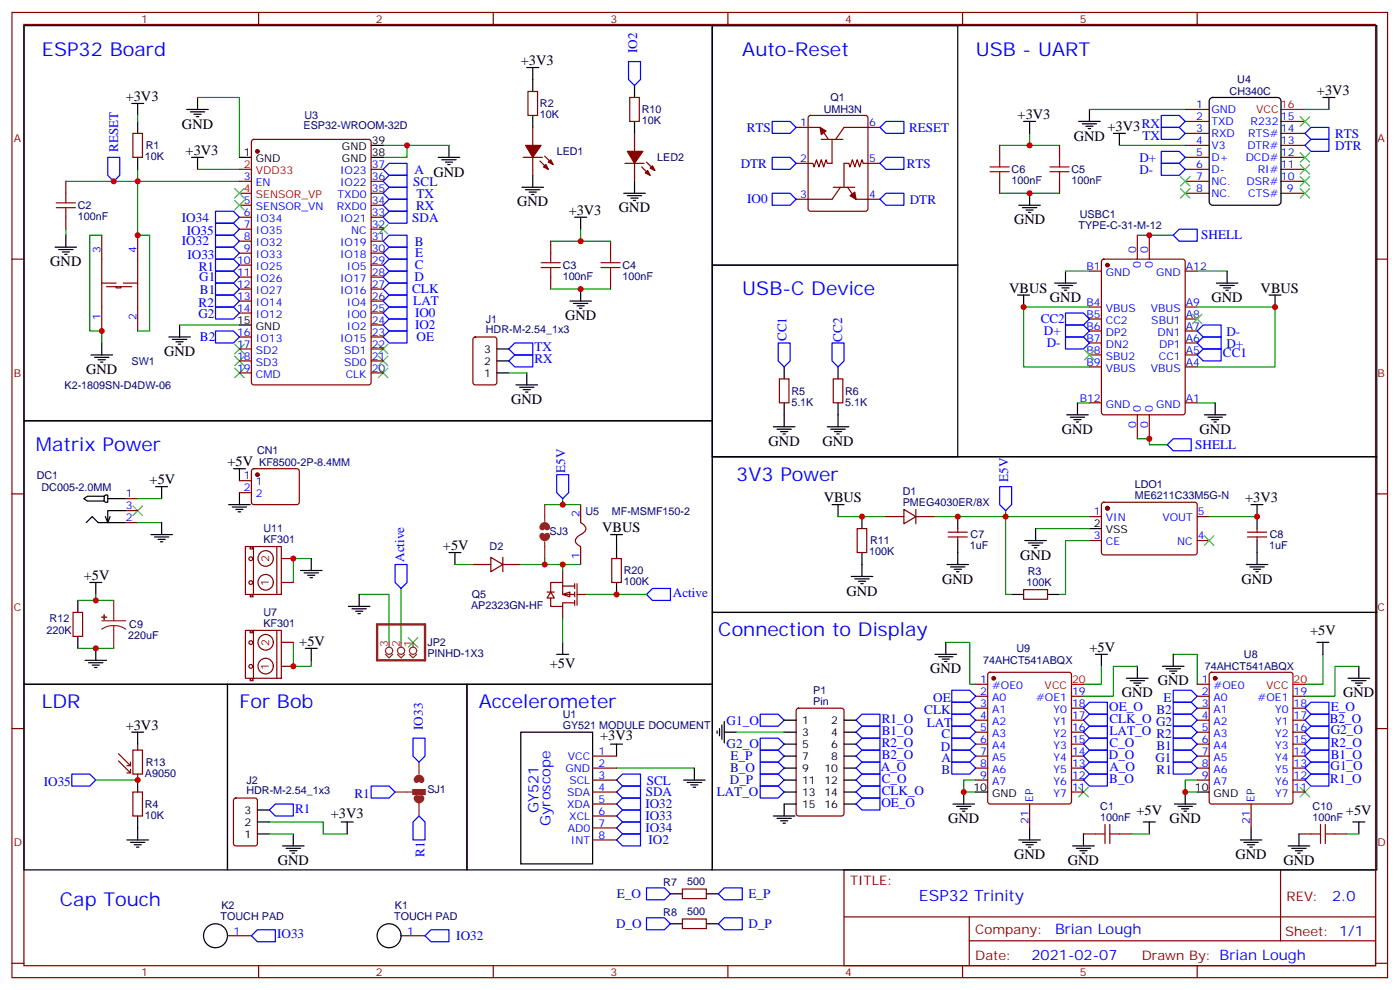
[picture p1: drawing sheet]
<svg xmlns="http://www.w3.org/2000/svg" width="413mm" height="292mm" viewBox="0 0 413 292" stroke-linecap="round" stroke-linejoin="round" font-family="sans-serif">
<g fill="none" stroke="#870000" stroke-width=".35">
<path d="M3.5 3.7h405.4v284.3h-405.4zM7.1 7.2h398.2v277.3h-398.2zM76.2 3.7v3.5M145.3 3.7v3.5M214.5 3.7v3.5M283.6 3.7v3.5M352.8 3.7v3.5M39.2 39.3h2.8v7.1h-2.8zM155.6 27h2.8v7h-2.8zM185.6 28.7h2.8v7.1h-2.8zM234.6 37.5h7.1l2.4 3.6M238.4 34.2l.4-.2h16.3l.6 .4 .1 27.1-.5 .7h-16.5l-.6-.4-.1-27.1z"/>
<path d="M259.3 37.5h-10.6l-2.5 3.6M349.2 35.8h7.1M349.2 39.3h7.1M349.2 32.2h7.1M377.5 35.8h7M377.5 39.3h7M19.4 53.4v3.5M70.6 53.4h3.5M74.3 41.3l.5-.2h33.9l.6 .4 .1 71.2-.5 .6-34.1 .1-.7-.5v-71.1zM109.4 49.9h3.5M109.4 53.4h3.5M109.4 56.9h3.5"/>
<path d="M242 41.1h6.4M245.2 41.1v7h-1.4l-.4-1-.7 2.1-.7-2.1-.7 2.1-.7-2.1-.7 2.1-.4-1.1h-4.9M245.5 55.2h6.4M247.6 55.2l-2.4 3.5h-10.6M249.8 55.2l2.4 3.5h7.1M259.3 48.1h-4.9l-.4-1-.7 2.1-.7-2.1-.7 2.1-.7-2.1-.7 2.1-.4-1.1h-1.4v7.1M294.6 42.8v3.6M294.6 53.4v3.5M312.2 42.8v3.6M312.2 53.4v3.5M349.2 42.8h7.1M349.2 46.4h7.1"/>
<path d="M349.2 49.9h7.1M349.2 53.4h7.1M349.2 56.9h7.1M377.5 42.8h7M377.5 46.4h7M377.5 49.9h7M377.5 53.4h7M377.5 56.9h7M3.5 76.3h3.6M19.4 64v3.5M30 69.3v28.2M40.6 69.3v28.2"/>
<path d="M70.6 60.5h3.5M70.6 64h3.5M70.6 67.5h3.5M70.6 71h3.5M70.6 74.6h3.5M70.6 78.1h3.5M109.4 60.5h3.5M109.4 64h3.5M109.4 67.5h3.5M109.4 71h3.5M109.4 74.6h3.5M109.4 78.1h3.5"/>
<path d="M162.3 71v3.6M179.9 71v3.6M321 79.9h3.6M324.8 76.5l.5-.2h23.2l.7 .5v44.7l-.4 .6-23.5 .1-.7-.5v-44.7zM335.1 69.3v7M338.7 69.3v7M349.2 79.9h3.6M405.3 76.3h3.6M30 83.4h4.2M31.4 84.5h7.4M34.2 84.5v.3h1.4v-.3M36.3 83.4h4.3"/>
<path d="M70.6 81.6h3.5M70.6 85.2h3.5M70.6 88.7h3.5M70.6 92.2h3.5M70.6 99.3h3.5M109.4 81.6h3.5M109.4 85.2h3.5M109.4 88.7h3.5M109.4 92.2h3.5M109.4 95.7h3.5M109.4 99.3h3.5M162.3 81.6v3.6"/>
<path d="M179.9 81.6v3.6M321 90.5h3.6M321 94h3.6M321 97.5h3.6M349.2 90.5h3.6M349.2 94h3.6M349.2 97.5h3.6M70.6 102.8h3.5M70.6 106.3h3.5M70.6 109.9h3.5M109.4 102.8h3.5M109.4 106.3h3.5"/>
<path d="M109.4 109.9h3.5M229.7 111.6h2.8v7.1h-2.8zM245.5 111.6h2.9v7.1h-2.9zM321 101h3.6M321 104.6h3.6M321 108.1h3.6M321 118.7h3.6M349.2 101h3.6M349.2 104.6h3.6M349.2 108.1h3.6M349.2 118.7h3.6M74.3 138.3l.5-.2h12.7l.5 .2 .2 .5-.1 9.4-.6 .5-13-.1-.4-.6v-9.2z"/>
<path d="M335.1 122.2v7.1M338.7 122.2v7.1M3.5 145.5h3.6M37 154h3.6M37 150.4h3.6M37 146.9h3.6M70.6 141.6h3.5M70.6 145.1h3.5M252.6 155.7h2.8v7.1h-2.8zM261.1 152.2h5.2M266.3 150.1l3.6 2.1-3.6 2.1zM269.9 152.2h5.3"/>
<path d="M269.9 150.1v4.2M279.4 158.2h5.6M279.4 156.8h5.6M282.2 155.7v1.1M282.2 158.2v1M321 152.2h3.6M321 159.2h3.6M324.8 148.2l.5-.2h27l.5 .7-.1 14.3-.6 .5-27.1-.1-.4-.6v-14.1zM352.8 152.2h3.5M352.8 159.2h3.5M367.6 158.2h5.6M367.6 156.8h5.6"/>
<path d="M370.4 155.7v1.1M370.4 158.2v1M405.3 145.5h3.6M72.3 161h10.6v14.1h-10.6zM73.7 161.2h.8v.5h-.8zM73.7 175.3h.9v.5h-.9zM74.7 161v14.1M81.6 161v14.1M301.6 173.7h7.1v2.8h-7.1zM21.5 180.4h2.8v7.1h-2.8zM72.3 185.7h10.6v14.1h-10.6zM73.7 185.9h.8v.5h-.8z"/>
<path d="M73.7 200h.9v.5h-.9zM74.7 185.7v14.1M81.6 185.7v14.1M3.5 214.6h3.6M234.8 208.8l.5-.2h12.7l.7 .5v30.6l-.5 .6-12.9 .1-.6-.5-.1-30.6zM405.3 214.6h3.6M39.2 233.3h2.8v7.1h-2.8zM248.7 256.3h156.6v28.2h-156.6zM377.3 256.3v20.9M67 275.7h7.1M118.2 275.7h7M248.7 270.1h156.5"/>
<path d="M285.6 277.2h119.6M285.6 270.1v14.1M3.5 283.8h3.6M76.2 284.5v3.5M145.3 284.5v3.5M214.5 284.5v3.5M283.6 284.5v3.5M352.8 284.5v3.5M405.3 283.8h3.6"/>
<circle cx="73.9" cy="171.6" r=".56"/>
<circle cx="73.9" cy="164.6" r=".56"/>
<circle cx="78.3" cy="164.5" r="2.28"/>
<circle cx="78.3" cy="171.5" r="2.28"/>
<circle cx="73.9" cy="196.3" r=".56"/>
<circle cx="73.9" cy="189.3" r=".56"/>
<circle cx="78.3" cy="189.2" r="2.28"/>
<circle cx="78.3" cy="196.2" r="2.28"/>
</g>
<g fill="none" stroke="#3c3" stroke-width=".35">
<path d="M383.1 34.4l2.8 2.8M385.9 34.4l-2.8 2.8M69.1 55.5l2.9 2.8M69.1 59.1l2.9 2.8M72 55.5l-2.9 2.8M72 59.1l-2.9 2.8M347.8 55.5l2.9 2.8M347.8 52l2.9 2.8M350.7 55.5l-2.9 2.8M350.7 52l-2.9 2.8M383.1 44.9l2.8 2.9M383.1 48.5l2.8 2.8"/>
<path d="M383.1 52l2.8 2.8M383.1 55.5l2.8 2.8M385.9 44.9l-2.8 2.9M385.9 48.5l-2.8 2.8M385.9 52l-2.8 2.8M385.9 55.5l-2.8 2.8M111.5 66.1l2.8 2.8M114.3 66.1l-2.8 2.8M351.4 92.6l2.8 2.8M354.2 92.6l-2.8 2.8M69.1 108.4l2.9 2.9M69.1 104.9l2.9 2.8"/>
<path d="M69.1 101.4l2.9 2.8M72 108.4l-2.9 2.9M72 104.9l-2.9 2.8M72 101.4l-2.9 2.8M111.5 101.4l2.8 2.8M111.5 104.9l2.8 2.8M111.5 108.4l2.8 2.9M114.3 101.4l-2.8 2.8M114.3 104.9l-2.8 2.8M114.3 108.4l-2.8 2.9M319.6 103.2l2.8 2.8M322.4 103.2l-2.8 2.8"/>
<path d="M39.2 149l2.8 2.8M42 149l-2.8 2.8M354.9 157.8l2.8 2.9M357.7 157.8l-2.8 2.9"/>
</g>
<g fill="none" stroke="#00f" stroke-width=".35">
<path d="M185.2 18.1h3.5v5.3l-1.7 1.8-1.8-1.8zM227.5 35.8h5.3l1.8 1.7-1.8 1.8h-5.3zM259.3 37.5l1.8-1.7h5.2v3.5h-5.2zM342.2 37.5h5.3l1.7 1.8-1.7 1.8h-5.3zM342.2 34h5.3l1.7 1.8-1.7 1.7h-5.3zM384.5 39.3l1.8-1.8h5.3v3.6h-5.3zM31.7 46.4h3.6v5.2l-1.8 1.8-1.8-1.8zM112.9 53.4l1.8-1.8h5.2v3.6h-5.2zM112.9 49.9l1.8-1.8h5.2v3.5h-5.2zM112.9 56.9l1.8-1.7h5.2v3.5h-5.2zM227.5 46.4h5.3l1.8 1.7-1.8 1.8h-5.3zM227.5 56.9h5.3l1.8 1.8-1.8 1.8h-5.3z"/>
<path d="M259.3 48.1l1.8-1.7h5.2v3.5h-5.2zM259.3 58.7l1.8-1.8h5.2v3.6h-5.2zM342.2 44.6h5.3l1.7 1.8-1.7 1.7h-5.3zM342.2 48.1h5.3l1.7 1.8-1.7 1.7h-5.3zM384.5 42.8l1.8-1.7h5.3v3.5h-5.3zM63.5 79.9h5.3l1.8 1.7-1.8 1.8h-5.3zM63.5 72.8h5.3l1.8 1.8-1.8 1.7h-5.3zM63.5 62.2h5.3l1.8 1.8-1.8 1.8h-5.3zM63.5 69.3h5.3l1.8 1.7-1.8 1.8h-5.3zM63.5 65.8h5.3l1.8 1.7-1.8 1.8h-5.3zM63.5 76.3h5.3l1.8 1.8-1.8 1.8h-5.3zM112.9 74.6l1.8-1.8h5.2v3.5h-5.2z"/>
<path d="M112.9 71l1.8-1.7h5.2v3.5h-5.2zM112.9 78.1l1.8-1.8h5.2v3.6h-5.2zM112.9 64l1.8-1.8h5.2v3.6h-5.2zM112.9 60.5l1.8-1.8h5.2v3.5h-5.2zM345.7 69.3l1.8-1.8h5.3v3.5h-5.3zM63.5 86.9h5.3l1.8 1.8-1.8 1.8h-5.3zM63.5 97.5h5.3l1.8 1.8-1.8 1.7h-5.3zM63.5 90.5h5.3l1.8 1.7-1.8 1.8h-5.3zM63.5 83.4h5.3l1.8 1.8-1.8 1.7h-5.3zM112.9 99.3l1.8-1.8h5.2v3.5h-5.2zM112.9 95.7l1.8-1.7h5.2v3.5h-5.2zM112.9 85.2l1.8-1.8h5.2v3.5h-5.2z"/>
<path d="M112.9 88.7l1.8-1.8h5.2v3.6h-5.2zM112.9 81.6l1.8-1.7h5.2v3.5h-5.2zM114.7 90.5h5.2v3.5h-5.2l-1.8-1.8zM314 92.2h5.3l1.7 1.8-1.7 1.7h-5.3zM314 95.7h5.3l1.7 1.8-1.7 1.8h-5.3zM314 99.3h5.3l1.7 1.7-1.7 1.8h-5.3zM354.5 95.7h5.3v3.6h-5.3l-1.7-1.8zM229.3 101h3.5v5.3l-1.7 1.8-1.8-1.8zM245.2 101h3.5v5.3l-1.8 1.8-1.7-1.8zM352.8 101l1.7-1.7h5.3v3.5h-5.3zM354.5 102.8h5.3v3.5h-5.3l-1.7-1.7zM345.7 129.3h5.3v3.5h-5.3l-1.7-1.8z"/>
<path d="M294.6 143.4h3.5v5.3l-1.8 1.7-1.7-1.7zM121.7 217.5h3.5v5.2l-1.7 1.8-1.8-1.8zM224 210.4h5.3l1.8 1.8-1.8 1.7h-5.3zM224 217.5h5.3l1.8 1.7-1.8 1.8h-5.3zM252.2 212.2l1.8-1.8h5.3v3.5h-5.3zM252.2 219.2l1.8-1.7h5.3v3.5h-5.3zM254 213.9h5.3v3.6h-5.3l-1.8-1.8zM21.2 228h5.3l1.7 1.8-1.7 1.8h-5.3zM109.4 231.6h5.3l1.7 1.7-1.7 1.8h-5.3zM181.7 236.9l1.7-1.8h5.3v3.5h-5.3zM181.7 229.8l1.7-1.8h5.3v3.6h-5.3zM181.7 233.3l1.7-1.7h5.3v3.5h-5.3z"/>
<path d="M224 221h5.3l1.8 1.7-1.8 1.8h-5.3zM224 224.5h5.3l1.8 1.8-1.8 1.7h-5.3zM224 228h5.3l1.8 1.8-1.8 1.8h-5.3zM224 231.6h5.3l1.8 1.7-1.8 1.8h-5.3zM252.2 222.7l1.8-1.7h5.3v3.5h-5.3zM252.2 226.3l1.8-1.8h5.3v3.5h-5.3zM252.2 229.8l1.8-1.8h5.3v3.6h-5.3zM252.2 233.3l1.8-1.7h5.3v3.5h-5.3zM252.2 236.9l1.8-1.8h5.3v3.5h-5.3zM123.5 240.4l1.7 1.7v5.3h-3.5v-5.3zM181.7 243.9l1.7-1.8h5.3v3.6h-5.3zM181.7 240.4l1.7-1.8h5.3v3.5h-5.3z"/>
<path d="M183.4 245.7h5.3v3.5h-5.3l-1.7-1.8zM74.1 275.7l1.7-1.8h5.3v3.5h-5.3zM125.2 275.7l1.8-1.8h5.3v3.5h-5.3z"/>
</g>
<g fill="none" stroke="#000" stroke-width=".35">
<path d="M7.1 7.5h202.8v116.5h-202.8zM155.2 19.9h3.5M157 19.9v7.1M209.9 7.5h195.8v127h-195.8zM209.9 7.5h72.3v70.6h-72.3zM38.8 30.5h3.5M40.6 30.5v3.5M40.6 35.8v3.5M55 32.2h6.4M56.1 32.9h4.2M57.1 33.7h2.2M57.9 34.4h.7"/>
<path d="M58.2 28.7v3.5M157 34v3.5M187 25.2v3.5M187 35.8v3.5M301.6 35.8h3.6M303.4 35.8v3.5M317.9 35.8h6.3M318.9 36.5h4.2M320 37.2h2.1M320.7 37.9h.7M321 32.2v3.6M328.1 39.3h3.5"/>
<path d="M329.8 39.3v3.5M356.5 29.1l.9-.4h19l.9 .4 .2 .7v29.6l-.5 .9-.6 .2h-19l-.9-.5-.2-.6v-29.6zM389.8 28.7h3.5M391.6 28.7v3.5M40.6 46.4v3.5M56.4 46.4h3.6M58.2 46.4v3.5M70.6 46.4h3.5M109.4 46.4h3.5M109.4 42.8h3.5M129.1 46.4h6.4M130.2 47.1h4.2"/>
<path d="M131.2 47.8h2.1M131.9 48.5h.7M132.3 42.8v3.6M153.8 55.2h6.4M154.9 55.9h4.2M155.9 56.6h2.1M156.6 57.3h.7M157 51.6v3.6M303.4 56.9v3.6M16.2 72.8h6.4M17.3 73.5h4.2M18.3 74.2h2.2"/>
<path d="M19 74.9h.8M19.4 69.3v3.5M169.3 64h3.6M171.1 64v3.5M209.9 78.1h72.3v56.4h-72.3zM300.2 60.5h6.4M301.3 61.2h4.2M302.3 61.9h2.1M303 62.6h.7M314 79.9v3.5M361.6 79.9v3.5M49.7 99.3h6.4"/>
<path d="M50.8 100h4.2M52.9 95.7v3.6M70.6 95.7h3.5M167.9 88.7h6.4M169 89.4h4.2M170 90.1h2.2M170.7 90.8h.7M171.1 85.2v3.5M299.9 86.9h3.5M301.6 86.9v3.6M310.8 83.4h6.3M311.9 84.1h4.2"/>
<path d="M312.9 84.8h2.1M313.6 85.5h.7M358.4 83.4h6.4M359.5 84.1h4.2M360.5 84.8h2.2M361.2 85.5h.7M373.9 86.9h3.6M375.7 86.9v3.6M26.8 104.6h6.4M27.9 105.3h4.2M28.9 106h2.1M29.6 106.7h.7"/>
<path d="M30 101v3.6M51.9 100.7h2.1M52.6 101.4h.7M231.1 108.1v3.5M231.1 118.7v7M246.9 108.1v3.5M246.9 118.7v7M317.5 118.7v3.5M358.1 118.7v3.5M7.1 124h202.8v77.6h-202.8zM68.8 138.1h3.5M70.6 138.1v3.5"/>
<path d="M209.9 134.5h195.8v45.9h-195.8zM227.9 125.7h6.3M229 126.4h4.2M230 127.1h2.1M230.7 127.8h.7M243.8 125.7h6.3M244.8 126.4h4.3M245.9 127.1h2.1M246.6 127.8h.7M314.3 122.2h6.4M315.4 122.9h4.2M316.4 123.6h2.2"/>
<path d="M317.1 124.3h.8M354.9 122.2h6.3M356 122.9h4.2M357 123.6h2.1M357.7 124.3h.7M24.7 146.9l1.1-.7h4.9v1.4h-4.9zM25.4 154l1.8-1.8 1.7 1.8h8.1M30.7 146.2l.3-.4h.7v2.2h-.7l-.3-.4M31.7 146.9h5.3M32.5 152.2l-.8 1.8M37 150.4h-5.3v3.6l-.7-1.8M44.4 157.5h6.4"/>
<path d="M45.5 158.2h4.2M45.9 143.4h3.5M46.6 158.9h2.1M47.3 159.6h.7M47.6 143.4v3.5M47.6 154v3.5M67.4 148.7h6.3M68.4 149.4h4.3M69.5 150.1h2.1M70.2 150.8h.7M70.6 145.1v3.6M245.2 148.7h3.5"/>
<path d="M246.9 148.7v3.5M254 152.2v3.5M282.2 152.2v3.5M282.2 159.2v7.1M302 159.2h6.3M303 159.9h4.3M305.2 155.7v3.5M321 155.7h3.6M368.7 148.7h3.5M370.4 148.7v7M370.4 159.2v7.1M22.9 176.9v3.5"/>
<path d="M26.5 171.6h3.5M28.2 171.6v3.5M88.5 168.1h6.4M89.6 168.8h4.2M90.7 169.5h2.1M91.4 170.2h.7M91.7 164.5v3.6M250.8 169.8h6.4M251.9 170.5h4.2M252.9 171.2h2.2M253.6 171.9h.8M254 162.8v7"/>
<path d="M279 166.3h6.4M280.1 167h4.2M281.2 167.7h2.1M281.9 168.4h.7M298.1 175.1h3.5M304.1 160.7h2.1M304.8 161.4h.7M308.7 175.1h3.5M367.2 166.3h6.4M368.3 167h4.2M369.4 167.7h2.1M370.1 168.4h.7"/>
<path d="M22.9 187.5v3.5M25 194.5h6.4M26.1 195.2h4.2M27.2 195.9h2.1M27.9 196.6h.7M28.2 191v3.5M90 191h3.5M91.7 191v3.5M209.9 180.4h195.8v75.9h-195.8zM7.1 201.6h59.9v54.7h-59.9zM38.8 215.7h3.5M40.6 215.7v3.5"/>
<path d="M67 201.6h70.6v54.7h-70.6zM137.6 201.6h72.3v54.7h-72.3zM179.9 219.2h3.5M181.7 219.2v3.5M211.3 215.3v.7M212 214.6v2.1M212.7 213.6v4.2M213.4 215.7h3.6M213.4 212.5v6.4M231.1 215.7h3.5M231.1 212.2h3.5M231.1 219.2h3.5"/>
<path d="M248.7 215.7h3.5M248.7 212.2h3.5M248.7 219.2h3.5M40.6 229.8v3.5M201.4 229.8h6.4M202.5 230.5h4.2M203.6 231.2h2.1M204.3 231.9h.7M204.6 226.3v3.5M231.1 222.7h3.5M231.1 226.3h3.5M231.1 229.8h3.5"/>
<path d="M231.1 233.3h3.5M234.6 236.9h-3.5v3.5M248.7 222.7h3.5M248.7 226.3h3.5M248.7 229.8h3.5M248.7 233.3h3.5M248.7 236.9h3.5M37.4 247.4h6.3M38.5 248.1h4.2M39.5 248.8h2.1M40.2 249.6h.7M40.6 240.4v7"/>
<path d="M227.9 240.4h6.3M229 241.1h4.2M230 241.8h2.1M230.7 242.5h.7"/>
<circle cx="63.5" cy="275.7" r="3.5"/>
<circle cx="114.7" cy="275.7" r="3.5"/>
</g>
<g fill="#870000" stroke="#870000" stroke-width=".35">
<path d="M250.5 57.6l1.4-1 .3 2.1z"/>
<path d="M241.7 37.5l1.7 1.1-1.4 1.1z"/>
<circle cx="75.8" cy="139.8" r=".53"/>
<circle cx="326.3" cy="149.7" r=".53"/>
<circle cx="75.8" cy="44.6" r=".53"/>
<circle cx="326.3" cy="78.1" r=".53"/>
</g>
<g fill="none" stroke="#008700" stroke-width=".35">
<path d="M40.6 34v1.8M58.2 28.7h12.4v17.7M303.4 39.3v3.5M321 32.2h28.2M384.5 32.2h7.1M19.4 53.4h21.2v15.9h3.5v28.2h-3.5M40.6 49.9v3.5h30M58.2 49.9h12.4M112.9 42.8h7M132.3 42.8h-12.4v3.6h-7M294.6 42.8h17.6M294.6 56.9h17.6"/>
<path d="M329.8 42.8h19.4M19.4 67.5v1.8M30 69.3h-3.5v28.2h3.5v3.5M162.3 71h17.6M171.1 67.5v3.5M314 79.9h7M335.1 69.3h10.6M352.8 79.9h8.8M52.9 95.7h17.7M162.3 85.2h17.6M321 90.5h-19.4v17.6h19.4M352.8 90.5h22.9v17.6h-22.9"/>
<path d="M317.5 118.7h3.5M352.8 118.7h5.3M335.1 129.3h3.6v1.7h5.3M40.6 154h7M246.9 152.2h14.2M275.2 152.2h45.8M296.3 150.4v24.7h1.8M305.2 155.7h15.8M321 159.2h-7v15.9h-1.8M356.3 152.2h14.1M22.9 176.9h10.6M28.2 175.1v1.8"/>
<path d="M91.7 164.5h-5.3v7.1M22.9 191h10.6M86.4 189.2v7.1h5.3v-1.8M28.2 229.8h12.4"/>
</g>
<path d="M82.9 171.6h3.5M82.9 164.5h3.5M82.9 196.3h3.5M82.9 189.2h3.5" fill="none" stroke="#800000" stroke-width=".35"/>
<path d="M377.5 32.2h7M70.6 56.9h3.5M70.6 49.9h3.5" fill="none" stroke="#f00" stroke-width=".35"/>
<g fill="none" stroke="#a10000" stroke-width=".35">
<path d="M16.6 59.8h5.6M19.4 56.9v2.9M291.7 50.6h5.7M291.7 49.2h5.7M294.6 46.4v2.8M294.6 50.6v2.8M309.4 50.6h5.6M309.4 49.2h5.6M312.2 46.4v2.8M312.2 50.6v2.8M16.6 61.2h5.6M19.4 61.2v2.8"/>
<path d="M159.5 78.8h5.6M159.5 77.4h5.6M162.3 74.6v2.8M162.3 78.8v2.8M177.1 78.8h5.6M177.1 77.4h5.6M179.9 74.6v2.8M179.9 78.8v2.8"/>
</g>
<path d="M33.5 176.9v6M30 182.9h7M33.5 184.3l1.9 .2 1.6 .8M33.5 184.3l-1.8 .2-1.7 .8M33.5 184.3v6.7M116.4 233.3h5.3M121.7 232.6h3.5v1.4h-3.5zM123.5 224.5v3.5M123.5 233.3v7.1" fill="none" stroke="#8c2424" stroke-width=".35"/>
<g fill="#8c2424" stroke="#8c2424" stroke-width=".35">
<path d="M30 181.8l1.4 .1z"/>
<path d="M30.7 181.1v1.4z"/>
<path d="M121.7 232.6h3.5v1.4h-3.5z"/>
</g>
<path d="M122.8 235.1a.71 .71 0 0 0 .7 .7 .71 .71 0 0 0 .7-.7M122.8 229.8a.71 .71 0 0 1 .7-.7 .71 .71 0 0 1 .7 .7" fill="none" stroke="#8c2424" stroke-width="1.8"/>
<path d="M40.6 219.2v1.8M34.9 224.2l3.6 3.5M34.9 222l3.6 3.6M37.4 227.7h1.1M37.4 225.6h1.1M38.5 224.5v1.1M38.5 226.6v1.1M39.2 221h2.8v7h-2.8zM40.6 228v1.8" fill="none" stroke="#850000" stroke-width=".35"/>
<path d="M165.8 175.1l2.1-.7v1.4z" fill="#fff" stroke="#870000" stroke-width=".35"/>
<g fill="none" stroke="#870000" stroke-width=".35">
<path d="M157 37.5v5.3M187 39.3v5.3M154.2 46.4h5.6M157 46.4v5.2M159.1 47.4l2.5 2.5M160.5 46l2.5 2.5M184.1 48.1h5.7M187 48.1v5.3M189.1 49.2l2.5 2.4M190.5 47.8l2.5 2.4M139.6 99.5l.5-.2h5.6l.6 .4 .1 13-.5 .6-5.8 .1-.7-.5-.1-12.9zM171.1 148.7v5.3l.4 .2a1.56 1.56 0 0 1 .5 2.7l-1.3 .8a1.56 1.56 0 0 0-.5 2.7l.9 .6v5.3"/>
<path d="M139.3 166.3h5.3M144.6 164.2l3.6 2.1-3.6 2.1zM148.2 166.3h5.3M148.2 164.2v4.2M161.2 174.4h2.1M162.3 174.4l1 1.8h-2.1zM162.3 176.2v2.4h3.5v-1h3.5M165.8 171.6h-3.5v2.8M165.8 171.6v3.5h3.5M165.8 172.6h3.5M165.8 168.1v3.5M165.8 178.6v3.6"/>
<path d="M169.3 171.9v1.5M169.3 174.4v1.4M169.3 176.9v1.4M170 171.9v6.4M170 175.1h2.9M180.3 164.5h2.8v7.1h-2.8zM291.3 198.3l.4-.3h23.3l.7 .5v37.6l-.4 .7-23.6 .1-.6-.5-.1-37.6zM356.5 198.3l.5-.3h23.3l.6 .5 .1 37.6-.5 .7-23.5 .1-.6-.5-.1-37.6zM287.5 201.6h3.5M287.5 205.1h3.5M287.5 208.6h3.5M287.5 212.2h3.5"/>
<path d="M287.5 215.7h3.5M287.5 219.2h3.5M315.7 205.1h3.6M315.7 208.6h3.6M315.7 212.2h3.6M315.7 215.7h3.6M315.7 219.2h3.6M352.8 201.6h3.5M352.8 205.1h3.5M352.8 208.6h3.5M352.8 212.2h3.5M352.8 215.7h3.5"/>
<path d="M352.8 219.2h3.5M381 205.1h3.5M381 208.6h3.5M381 212.2h3.5M381 215.7h3.5M381 219.2h3.5M69 235.3l.5-.2h5.6l.7 .4v13l-.4 .6-5.9 .1-.7-.5v-12.9zM174.6 222.7h7.1M174.6 226.3h7.1M174.6 229.8h7.1M174.6 233.3h7.1M174.6 236.9h7.1"/>
<path d="M287.5 222.7h3.5M287.5 226.3h3.5M287.5 229.8h3.5M303.4 236.9v7M315.7 222.7h3.6M315.7 226.3h3.6M315.7 229.8h3.6M315.7 233.3h3.6M352.8 222.7h3.5M352.8 226.3h3.5M352.8 229.8h3.5M368.7 236.9v7"/>
<path d="M381 222.7h3.5M381 226.3h3.5M381 229.8h3.5M381 233.3h3.5M174.6 247.4h7.1M174.6 243.9h7.1M174.6 240.4h7.1M319.3 245.7h3.5M329.8 245.7h3.6M382.8 245.7h3.5M393.3 245.7h3.6M201.1 261.9h7v2.8h-7z"/>
<path d="M201.1 270.7h7v2.8h-7z"/>
</g>
<g fill="none" stroke="#00f" stroke-width=".35">
<path d="M149.9 102.8l1.8-1.8h5.3v3.6h-5.3zM149.9 106.3l1.8-1.7h5.3v3.5h-5.3zM164 139.8h3.6v5.3l-1.8 1.8-1.8-1.8zM116.4 166.3h3.5v5.3l-1.7 1.8-1.8-1.8zM190.5 175.1l1.8-1.7h5.3v3.5h-5.3zM280.5 217.5h5.3l1.7 1.7-1.7 1.8h-5.3zM280.5 213.9h5.3l1.7 1.8-1.7 1.8h-5.3zM280.5 210.4h5.3l1.7 1.8-1.7 1.7h-5.3zM280.5 206.9h5.3l1.7 1.7-1.7 1.8h-5.3zM280.5 203.3h5.3l1.7 1.8-1.7 1.8h-5.3zM319.3 219.2l1.7-1.7h5.3v3.5h-5.3zM319.3 215.7l1.7-1.8h5.3v3.6h-5.3z"/>
<path d="M319.3 212.2l1.7-1.8h5.3v3.5h-5.3zM319.3 208.6l1.7-1.7h5.3v3.5h-5.3zM345.7 203.3h5.3l1.8 1.8-1.8 1.8h-5.3zM345.7 217.5h5.3l1.8 1.7-1.8 1.8h-5.3zM345.7 213.9h5.3l1.8 1.8-1.8 1.8h-5.3zM345.7 210.4h5.3l1.8 1.8-1.8 1.7h-5.3zM345.7 206.9h5.3l1.8 1.7-1.8 1.8h-5.3zM384.5 208.6l1.8-1.7h5.3v3.5h-5.3zM384.5 219.2l1.8-1.7h5.3v3.5h-5.3zM384.5 215.7l1.8-1.8h5.3v3.6h-5.3zM384.5 212.2l1.8-1.8h5.3v3.5h-5.3zM79.4 238.6l1.7-1.7h5.3v3.5h-5.3z"/>
<path d="M280.5 224.5h5.3l1.7 1.8-1.7 1.7h-5.3zM280.5 221h5.3l1.7 1.7-1.7 1.8h-5.3zM319.3 229.8l1.7-1.8h5.3v3.6h-5.3zM319.3 226.3l1.7-1.8h5.3v3.5h-5.3zM319.3 222.7l1.7-1.7h5.3v3.5h-5.3zM345.7 224.5h5.3l1.8 1.8-1.8 1.7h-5.3zM345.7 221h5.3l1.8 1.7-1.8 1.8h-5.3zM384.5 222.7l1.8-1.7h5.3v3.5h-5.3zM384.5 229.8l1.8-1.8h5.3v3.6h-5.3zM384.5 226.3l1.8-1.8h5.3v3.5h-5.3zM190.5 261.5h5.3l1.8 1.8-1.8 1.8h-5.3zM190.5 270.4h5.3l1.8 1.7-1.8 1.8h-5.3z"/>
<path d="M211.7 272.1l1.7-1.7h5.3v3.5h-5.3zM213.4 261.5h5.3v3.6h-5.3l-1.7-1.8z"/>
</g>
<g fill="none" stroke="#000" stroke-width=".35">
<path d="M183.8 56.9h6.3M184.9 57.6h4.2M185.9 58.3h2.1M186.6 59.1h.7M187 53.4v3.5M146.4 102.8h3.5M146.4 109.9h3.5M146.4 106.3h3.5M152 113.4h6.4M153.1 114.1h4.2M154.2 114.8h2.1M154.9 115.5h.7"/>
<path d="M155.2 109.9v3.5M179.9 157.5h3.5M181.7 157.5v7M102.7 178.6h6.3M103.7 179.4h4.2M105.8 175.1v3.5M132.3 162.8h3.5M134.1 162.8v3.5M181.7 171.6v3.5M104.8 180.1h2.1M105.5 180.8h.7M164 192.8h3.6"/>
<path d="M165.8 189.2v3.6M275.5 192.8h6.4M276.6 193.5h4.2M277.6 194.2h2.2M278.3 194.9h.7M278.7 189.2v3.6M322.8 192.8h3.5M324.6 192.8v3.5M332 199.8h6.3M335.1 196.3v3.5M342.5 196.3h6.4M343.6 197h4.2"/>
<path d="M344.7 197.7h2.1M345.4 198.4h.7M345.7 192.8v3.5M388.1 189.2h3.5M389.8 189.2v3.6M397.2 199.8h6.4M400.4 196.3v3.5M153.5 215.7h21.1v38.8h-21.1zM333 200.5h4.3M334.1 201.2h2.1M334.8 201.9h.7M398.3 200.5h4.2"/>
<path d="M399.3 201.2h2.2M400 201.9h.8M75.8 238.6h3.6M280.8 236.9h6.4M281.9 237.6h4.2M282.9 238.3h2.1M283.6 239h.7M284 233.3v3.6M287.5 233.3h3.5M346.1 236.9h6.3M347.1 237.6h4.3M348.2 238.3h2.1"/>
<path d="M348.9 239h.7M349.2 233.3v3.6M352.8 233.3h3.5M75.8 245.7h3.6M75.8 242.1h3.6M83.3 249.2h6.3M84.3 249.9h4.2M85.4 250.6h2.1M86.1 251.3h.7M86.4 245.7v3.5M100.5 242.1h3.6M102.3 242.1v3.6"/>
<path d="M300.2 247.4h6.4M301.3 248.1h4.2M302.3 248.8h2.1M303 249.6h.7M303.4 243.9v3.5M316.1 249.2h6.3M317.1 249.9h4.3M318.2 250.6h2.1M318.9 251.3h.7M319.3 245.7v3.5M336.9 242.1h3.5M338.7 242.1v3.6"/>
<path d="M365.5 247.4h6.3M366.5 248.1h4.3M367.6 248.8h2.1M368.3 249.6h.7M368.7 243.9v3.5M379.6 249.2h6.3M380.6 249.9h4.3M381.7 250.6h2.1M382.4 251.3h.7M382.8 245.7v3.5M398.6 242.1h3.6M400.4 242.1v3.6"/>
<path d="M197.6 263.3h3.5M197.6 272.1h3.5M208.1 263.3h3.6M208.1 272.1h3.6"/>
</g>
<g fill="none" stroke="#008700" stroke-width=".35">
<path d="M149.9 109.9h5.3M40.6 146.9h7M160.5 148.7h5.3M165.8 146.9v1.8h5.3M105.8 175.1h8.9v14.1M118.2 173.4v15.8M134.1 166.3h5.2M153.5 166.3h7M160.5 164.5v1.8h5.3M171.1 166.3h-5.3v1.8M172.9 175.1h17.6M165.8 182.2v7"/>
<path d="M278.7 189.2h7.1v12.4h1.7M324.6 196.3v5.3h-5.3M335.1 196.3h-7v8.8h-8.8M345.7 192.8h7.1v8.8M389.8 192.8v8.8h-5.3M400.4 196.3h-7.1v8.8h-8.8M217 215.7h14.1M181.7 226.3h22.9M287.5 229.8h-3.5v3.5h3.5M352.8 229.8h-3.6v3.5h3.6M79.4 242.1h15.8v3.6h7.1M79.4 245.7h7"/>
<path d="M333.4 245.7h5.3M396.9 245.7h3.5"/>
</g>
<path d="M120.3 187.8l2.8 2.8M123.1 187.8l-2.8 2.8M317.9 231.9l2.8 2.8M320.7 231.9l-2.8 2.8M383.1 231.9l2.8 2.8M385.9 231.9l-2.8 2.8" fill="none" stroke="#3c3" stroke-width=".35"/>
<path d="M111.1 183.9h14.1v10.6h-14.1z" fill="none" stroke="#8c2424" stroke-width=".71"/>
<g fill="none" stroke="#8c2424" stroke-width=".35">
<path d="M160.5 148.7v4.9M160.5 159.6v4.9M113.6 192.8l1.1 1 1-1M114.7 189.2v1.4M117.1 192.8l1.1 1 1-1M118.2 189.2v1.4M120.6 192.8l1.1 1 1.1-1M121.7 189.2v1.4"/>
<circle cx="114.7" cy="191.7" r="1.06"/>
<circle cx="118.2" cy="191.7" r="1.06"/>
<circle cx="121.7" cy="191.7" r="1.06"/>
</g>
<path d="M159.8 155.4a.71 .71 0 0 1 .7-.7 .71 .71 0 0 1 .7 .7M159.8 157.8a.71 .71 0 0 0 .7 .7 .71 .71 0 0 0 .7-.7" fill="none" stroke="#8c2424" stroke-width="1.8"/>
<g fill="#870000" stroke="#870000" stroke-width=".35">
<path d="M160.2 49.2l.7-.7 .7 1.4z"/>
<path d="M161.6 47.8l.7-.7 .7 1.4z"/>
<path d="M154.9 42.8h4.6l-2.5 3.6z"/>
<path d="M190.1 50.9l.8-.7 .7 1.4z"/>
<path d="M191.6 49.5l.7-.7 .7 1.4z"/>
<path d="M184.9 44.6h4.5l-2.4 3.5z"/>
<circle cx="358.1" cy="199.8" r=".53"/>
<circle cx="292.8" cy="199.8" r=".53"/>
</g>
<path d="M315.7 201.6h3.6M381 201.6h3.5" fill="none" stroke="#f00" stroke-width=".35"/>
<path d="M322.8 245.7h2.8M325.6 242.9v5.6M327 242.9v5.6M327 245.7h2.8M386.3 245.7h2.8M389.1 242.9v5.6M390.5 245.7h2.8M390.5 242.9v5.6" fill="none" stroke="#a10000" stroke-width=".35"/>
<g fill="#c00">
<circle cx="86.4" cy="164.5" r=".88"/>
<circle cx="86.4" cy="196.3" r=".88"/>
<circle cx="119.9" cy="42.8" r=".88"/>
<circle cx="303.4" cy="56.9" r=".88"/>
<circle cx="303.4" cy="42.8" r=".88"/>
<circle cx="254" cy="152.2" r=".88"/>
<circle cx="282.2" cy="152.2" r=".88"/>
<circle cx="370.4" cy="152.2" r=".88"/>
<circle cx="40.6" cy="53.4" r=".88"/>
<circle cx="296.3" cy="152.2" r=".88"/>
<circle cx="28.2" cy="176.9" r=".88"/>
<circle cx="28.2" cy="191" r=".88"/>
<circle cx="40.6" cy="69.3" r=".88"/>
<circle cx="30" cy="97.5" r=".88"/>
<circle cx="33.5" cy="53.4" r=".88"/>
<circle cx="338.7" cy="129.3" r=".88"/>
<circle cx="338.7" cy="69.3" r=".88"/>
<circle cx="301.6" cy="90.5" r=".88"/>
<circle cx="375.7" cy="90.5" r=".88"/>
<circle cx="40.6" cy="229.8" r=".88"/>
<circle cx="165.8" cy="148.7" r=".88"/>
<circle cx="165.8" cy="166.3" r=".88"/>
<circle cx="160.5" cy="166.3" r=".88"/>
<circle cx="181.7" cy="175.1" r=".88"/>
<circle cx="171.1" cy="85.2" r=".88"/>
<circle cx="171.1" cy="71" r=".88"/>
<circle cx="284" cy="233.3" r=".88"/>
<circle cx="349.3" cy="233.3" r=".88"/>
</g>
<g font-size="5.6" fill="#00f">
<text x="12.3" y="16.4">ESP32 Board</text>
<text x="218.7" y="16.4">Auto-Reset</text>
<text x="287.5" y="16.4">USB - UART</text>
<text x="218.7" y="86.9">USB-C Device</text>
<text x="10.6" y="132.8">Matrix Power</text>
<text x="217" y="141.6">3V3 Power</text>
<text x="211.7" y="187.5">Connection to Display</text>
<text x="12.3" y="208.6">LDR</text>
<text x="70.6" y="208.6">For Bob</text>
<text x="141.1" y="208.6">Accelerometer</text>
<text x="17.6" y="266.8">Cap Touch</text>
</g>
<text font-size="4.6" fill="#00f" x="270.8" y="265.3">ESP32 Trinity</text>
<g font-size="4.2">
<text x="153.5" y="19.2">+3V3</text>
<text x="37" y="29.8">+3V3</text>
<text x="388.1" y="28">+3V3</text>
<text x="299.9" y="35.1">+3V3</text>
<text x="53.6" y="37.9">GND</text>
<text x="316.4" y="41.4">GND</text>
<text x="326.3" y="38.6">+3V3RX</text>
<text x="54.7" y="45.6">+3V3</text>
<text x="152.4" y="60.8">GND</text>
<text x="167.6" y="63.3">+3V3</text>
<text x="182.4" y="62.6">GND</text>
<text x="298.8" y="66.1">GND</text>
<text x="14.8" y="78.5">GND</text>
<text x="297.4" y="86.2">VBUS</text>
<text x="309.4" y="89">GND</text>
<text x="357" y="89">GND</text>
<text x="371.5" y="86.2">VBUS</text>
<text x="166.5" y="94.3">GND</text>
<text x="48.3" y="104.9">GND</text>
<text x="25.4" y="110.2">GND</text>
<text x="150.6" y="119">GND</text>
<text x="226.5" y="131.4">GND</text>
<text x="242.4" y="131.4">GND</text>
<text x="312.9" y="127.8">GND</text>
<text x="353.5" y="127.8">GND</text>
<text x="67" y="137.4">+5V</text>
<text x="44.1" y="142.7">+5V</text>
<text x="242.7" y="148">VBUS</text>
<text x="366.9" y="148">+3V3</text>
<text x="177.4" y="156.8">VBUS</text>
<text x="130.5" y="162.1">+5V</text>
<text x="300.6" y="164.9">GND</text>
<text x="24.7" y="170.9">+5V</text>
<text x="277.6" y="171.9">GND</text>
<text x="365.8" y="171.9">GND</text>
<text x="249.4" y="175.5">GND</text>
<text x="88.2" y="190.3">+5V</text>
<text x="386" y="187.1">+5V</text>
<text x="162" y="196.6">+5V</text>
<text x="321" y="192.1">+5V</text>
<text x="274.1" y="198.4">GND</text>
<text x="341.1" y="201.9">GND</text>
<text x="330.6" y="205.5">GND</text>
<text x="395.8" y="205.5">GND</text>
<text x="37" y="215">+3V3</text>
<text x="176.8" y="218.1">+3V3</text>
<text x="97.5" y="241.1">+3V3</text>
<text x="279.4" y="242.5">GND</text>
<text x="334.9" y="240.1">+5V</text>
<text x="344.7" y="242.5">GND</text>
<text x="396.6" y="240.1">+5V</text>
<text x="81.8" y="254.8">GND</text>
<text x="298.8" y="253.1">GND</text>
<text x="314.7" y="254.8">GND</text>
<text x="364.1" y="253.1">GND</text>
<text x="378.2" y="254.8">GND</text>
</g>
<g font-size="4.2" fill="#00f">
<text x="158.7" y="239.6" transform="rotate(-90 158.7 239.6)">GY521</text>
<text x="162.2" y="243.4" transform="rotate(-90 162.2 243.4)">Gyroscope</text>
<text x="392.5" y="265.5">2.0</text>
<text x="310.9" y="275.1">Brian Lough</text>
<text x="304" y="282.9">2021-02-07</text>
</g>
<g font-size="3.9" fill="#00f">
<text x="187.7" y="15.7" transform="rotate(-90 187.7 15.7)">IO2</text>
<text x="220" y="38.8">RTS</text>
<text x="267.9" y="38.8">RESET</text>
<text x="336.6" y="41.2">TX</text>
<text x="393.4" y="40.5">RTS</text>
<text x="34.8" y="44.8" transform="rotate(-90 34.8 44.8)">RESET</text>
<text x="335.7" y="47.7">D+</text>
<text x="393.4" y="44.1">DTR</text>
<text x="122.1" y="51.2">A GND</text>
<text x="218.3" y="49.4">DTR</text>
<text x="267.2" y="49.4">RTS</text>
<text x="335.7" y="51.2">D-</text>
<text x="121.8" y="54.7">SCL</text>
<text x="122.7" y="58.2">TX</text>
<text x="220.2" y="59.9">IO0</text>
<text x="53.6" y="65.3">IO34</text>
<text x="121.5" y="65.3">SDA</text>
<text x="122.6" y="61.7">RX</text>
<text x="268.1" y="60">DTR</text>
<text x="55" y="69.3">IO35</text>
<text x="354" y="70.5">SHELL</text>
<text x="53.6" y="72.3">IO32</text>
<text x="55.2" y="76.2">IO33</text>
<text x="122.2" y="72.3">B</text>
<text x="122.3" y="75.9">E</text>
<text x="58.6" y="79.8">R1</text>
<text x="58.7" y="82.9">G1</text>
<text x="122.1" y="82.9">D</text>
<text x="122.2" y="79.4">C</text>
<text x="58.9" y="86.5">B1</text>
<text x="121.5" y="86.4">CLK</text>
<text x="121.8" y="90">LAT</text>
<text x="58.5" y="93.8">G2</text>
<text x="58.5" y="90.5">R2</text>
<text x="122.3" y="93.5">IO0</text>
<text x="306.7" y="95.2">CC2</text>
<text x="58.9" y="100.5">B2</text>
<text x="122.3" y="97">IO2</text>
<text x="122.7" y="100.5">OE</text>
<text x="231.8" y="100.5" transform="rotate(-90 231.8 100.5)">CC1</text>
<text x="248.2" y="100.6" transform="rotate(-90 248.2 100.6)">CC2</text>
<text x="307.6" y="98.8">D+</text>
<text x="361.4" y="98.9">D-</text>
<text x="157.5" y="103.5">TX</text>
<text x="157.5" y="107">RX</text>
<text x="308.5" y="102.3">D-</text>
<text x="360.4" y="105.3">CC1</text>
<text x="361.4" y="102.4">D+</text>
<text x="352.2" y="132.3">SHELL</text>
<text x="166.6" y="139.3" transform="rotate(-90 166.6 139.3)">E5V</text>
<text x="297.1" y="142" transform="rotate(-90 297.1 142)">E5V</text>
<text x="119.1" y="165.6" transform="rotate(-90 119.1 165.6)">Active</text>
<text x="198.3" y="175.9">Active</text>
<text x="275" y="206.8">OE</text>
<text x="326.8" y="209.4">OE_O</text>
<text x="342.9" y="206.8">E</text>
<text x="392.1" y="209.5">E_O</text>
<text x="124.6" y="215" transform="rotate(-90 124.6 215)">IO33</text>
<text x="214.1" y="213.4">G1_O</text>
<text x="259.8" y="213">R1_O</text>
<text x="272.4" y="210.4">CLK</text>
<text x="273.1" y="214">LAT</text>
<text x="326.9" y="213">CLK_O</text>
<text x="340.7" y="214">G2</text>
<text x="340.8" y="210.4">B2</text>
<text x="391.9" y="213.1">B2_O</text>
<text x="214.1" y="220.5">G2_O</text>
<text x="259.9" y="216.5">B1_O</text>
<text x="259.9" y="220">R2_O</text>
<text x="277.2" y="221.1">D</text>
<text x="277.4" y="217.4">C</text>
<text x="326.9" y="220">C_O</text>
<text x="327" y="216.4">LAT_O</text>
<text x="340.8" y="221">B1</text>
<text x="340.8" y="217.4">R2</text>
<text x="392.1" y="220">R2_O</text>
<text x="392.1" y="216.4">G2_O</text>
<text x="215.2" y="227.5">B_O</text>
<text x="215.3" y="224">E_P</text>
<text x="259.6" y="227.2">A_O</text>
<text x="259.9" y="223.6">B2_O</text>
<text x="277.5" y="224.4">A</text>
<text x="326.8" y="223.5">D_O</text>
<text x="326.9" y="227.1">A_O</text>
<text x="340.5" y="224.6">G1</text>
<text x="392.1" y="226.9">G1_O</text>
<text x="392.1" y="223.6">B1_O</text>
<text x="12.9" y="231.6">IO35</text>
<text x="190.6" y="231.1">SCL</text>
<text x="215.1" y="231.1">D_P</text>
<text x="259.8" y="230.6">C_O</text>
<text x="277.4" y="228">B</text>
<text x="326.9" y="230.6">B_O</text>
<text x="340.8" y="228">R1</text>
<text x="392" y="230.7">R1_O</text>
<text x="87" y="239.4">R1</text>
<text x="104.4" y="235">R1</text>
<text x="190.2" y="238.2">IO32</text>
<text x="190.3" y="234.6">SDA</text>
<text x="211.2" y="234.6">LAT_O</text>
<text x="259.7" y="237.8">OE_O</text>
<text x="259.8" y="234.1">CLK_O</text>
<text x="190.2" y="245.2">IO34</text>
<text x="190.2" y="241.7">IO33</text>
<text x="191.1" y="248.7">IO2</text>
<text x="125.1" y="252.4" transform="rotate(-90 125.1 252.4)">R1</text>
<text x="181.8" y="264.6">E_O</text>
<text x="220.6" y="264.6">E_P</text>
<text x="181.6" y="273.4">D_O</text>
<text x="220.6" y="273.4">D_P</text>
<text x="81.7" y="276.4">IO33</text>
<text x="134.5" y="276.9">IO32</text>
</g>
<g font-size="3.9" fill="#800">
<text x="250.5" y="260.8">TITLE:</text>
<text x="379.1" y="265.5">REV:</text>
<text x="287.4" y="275">Company:</text>
<text x="378.7" y="275.7">Sheet: 1/1</text>
<text x="287.4" y="282.7">Date:</text>
<text x="336.4" y="282.8">Drawn By: Brian Lough</text>
</g>
<g font-size="3.2" fill="#800">
<text x="41.6" y="6.7">1</text>
<text x="110.8" y="6.7">2</text>
<text x="179.9" y="6.7">3</text>
<text x="249.1" y="6.7">4</text>
<text x="318.2" y="6.7">5</text>
<text x="4.1" y="41.8">A</text>
<text x="405.9" y="41.8">A</text>
<text x="4.1" y="110.9">B</text>
<text x="405.9" y="110.9">B</text>
<text x="79.3" y="165.5" transform="rotate(-90 79.3 165.5)">2</text>
<text x="79.2" y="172.6" transform="rotate(-90 79.2 172.6)">1</text>
<text x="4.1" y="180.1">C</text>
<text x="405.9" y="180.1">C</text>
<text x="79.3" y="190.2" transform="rotate(-90 79.3 190.2)">2</text>
<text x="79.2" y="197.3" transform="rotate(-90 79.2 197.3)">1</text>
<text x="4.1" y="249.2">D</text>
<text x="405.9" y="249.2">D</text>
<text x="41.6" y="287.5">1</text>
<text x="110.8" y="287.5">2</text>
<text x="179.9" y="287.5">3</text>
<text x="249.1" y="287.5">4</text>
<text x="318.2" y="287.5">5</text>
</g>
<g font-size="3.2" fill="#000080">
<text x="244.7" y="29.8">Q1</text>
<text x="362.3" y="28.1">CH340C</text>
<text x="364.6" y="24.5">U4</text>
<text x="89.7" y="34.9">U3</text>
<text x="159.1" y="34.8">10K</text>
<text x="159.1" y="31.6">R2</text>
<text x="189.1" y="33.4">R10</text>
<text x="242.7" y="33.3">UMH3N</text>
<text x="89.5" y="38.1">ESP32-WROOM-32D</text>
<text x="189.1" y="36.6">10K</text>
<text x="42.7" y="47.2">10K</text>
<text x="42.9" y="44">R1</text>
<text x="164" y="45.6">LED1</text>
<text x="193.7" y="47.5">LED2</text>
<text x="298.1" y="51">C6</text>
<text x="315.7" y="51">C5</text>
<text x="298.1" y="54.2">100nF</text>
<text x="315.7" y="54.2">100nF</text>
<text x="22.9" y="64.8">100nF</text>
<text x="22.9" y="61.6">C2</text>
<text x="318.2" y="64.2">USBC1</text>
<text x="317.8" y="67.5">TYPE-C-31-M-12</text>
<text x="165.8" y="82.4">100nF</text>
<text x="165.8" y="79.3">C3</text>
<text x="183.4" y="82.4">100nF</text>
<text x="183.4" y="79.3">C4</text>
<text x="143.2" y="95.1">J1</text>
<text x="143.2" y="98.2">HDR-M-2.54_1x3</text>
<text x="38.8" y="107.5">SW1</text>
<text x="19" y="114.5">K2-1809SN-D4DW-06</text>
<text x="233.2" y="119.5">5.1K</text>
<text x="233.2" y="116.3">R5</text>
<text x="249.1" y="119.5">5.1K</text>
<text x="249.1" y="116.3">R6</text>
<text x="75.7" y="133.8">CN1</text>
<text x="76.4" y="137.4">KF8500-2P-8.4MM</text>
<text x="10.8" y="141">DC1</text>
<text x="334.4" y="143.7">LDO1</text>
<text x="12.2" y="144.5">DC005-2.0MM</text>
<text x="266" y="149">PMEG4030ER/8X</text>
<text x="266" y="145.8">D1</text>
<text x="334.4" y="146.9">ME6211C33M5G-N</text>
<text x="172.5" y="151.6">U5</text>
<text x="180.3" y="151.6">MF-MSMF150-2</text>
<text x="77.6" y="159.9">KF301</text>
<text x="77.6" y="156.7">U11</text>
<text x="161.9" y="157.7">SJ3</text>
<text x="256.4" y="160.4">R11</text>
<text x="285.8" y="161.8">1uF</text>
<text x="286" y="158.6">C7</text>
<text x="373.9" y="161.8">1uF</text>
<text x="374.2" y="158.6">C8</text>
<text x="144.3" y="162.1">D2</text>
<text x="256.1" y="163.6">100K</text>
<text x="183.8" y="172.4">100K</text>
<text x="183.8" y="169.2">R20</text>
<text x="302.5" y="172.6">100K</text>
<text x="302.9" y="169.5">R3</text>
<text x="138.8" y="179.5">AP2323GN-HF</text>
<text x="139" y="176.3">Q5</text>
<text x="14.6" y="183.3">R12</text>
<text x="38.1" y="185">C9</text>
<text x="77.6" y="184.6">KF301</text>
<text x="77.6" y="181.4">U7</text>
<text x="13.7" y="186.8">220K</text>
<text x="37.7" y="188.2">220uF</text>
<text x="125.9" y="190.4">JP2</text>
<text x="125.9" y="193.6">PINHD-1X3</text>
<text x="289.8" y="195.7">74AHCT541ABQX</text>
<text x="299.5" y="192.1">U9</text>
<text x="355" y="197.4">74AHCT541ABQX</text>
<text x="366.6" y="193.8">U8</text>
<text x="239.6" y="207.6">Pin</text>
<text x="239.6" y="204.4">P1</text>
<text x="165.8" y="214.6">GY521 MODULE DOCUMENT</text>
<text x="165.8" y="211.4">U1</text>
<text x="42.9" y="225.6">R13</text>
<text x="42.7" y="228.9">A9050</text>
<text x="72.6" y="230.9">J2</text>
<text x="125.9" y="233.6">SJ1</text>
<text x="42.7" y="238">R4</text>
<text x="72.6" y="234">HDR-M-2.54_1x3</text>
<text x="324.2" y="238.6">C1</text>
<text x="386.8" y="238.6">C10</text>
<text x="42.7" y="241.2">10K</text>
<text x="324.2" y="241.8">100nF</text>
<text x="386.8" y="241.8">100nF</text>
<text x="195.4" y="260.9">R7</text>
<text x="202.5" y="260.8">500</text>
<text x="65.2" y="267.7">K2</text>
<text x="116.4" y="267.7">K1</text>
<text x="195.4" y="269.8">R8</text>
<text x="202.5" y="269.7">500</text>
<text x="65" y="271">TOUCH PAD</text>
<text x="116.1" y="271">TOUCH PAD</text>
</g>
<g font-size="3.2" fill="#00f">
<text x="352.5" y="35.4">2</text>
<text x="352.5" y="31.9">1</text>
<text x="357" y="33.3">GND</text>
<text x="377.5" y="35.4">15</text>
<text x="235.8" y="37.2">1</text>
<text x="256.1" y="37.2">6</text>
<text x="352.5" y="38.9">3</text>
<text x="357" y="40.4">RXD</text>
<text x="357" y="36.8">TXD</text>
<text x="367.8" y="40.4">RTS#</text>
<text x="368.5" y="36.8">R232</text>
<text x="377.5" y="38.9">14</text>
<text x="235.8" y="47.8">2</text>
<text x="256.1" y="47.8">5</text>
<text x="352.5" y="46">5</text>
<text x="352.5" y="42.5">4</text>
<text x="357" y="47.4">D+</text>
<text x="357" y="43.9">V3</text>
<text x="367.1" y="47.4">DCD#</text>
<text x="367.6" y="43.9">DTR#</text>
<text x="377.5" y="42.5">13</text>
<text x="377.5" y="46">12</text>
<text x="71.9" y="53.1">3</text>
<text x="100.2" y="51.3">IO23</text>
<text x="109.5" y="49.5">37</text>
<text x="109.5" y="53.1">36</text>
<text x="352.5" y="53.1">7</text>
<text x="352.5" y="49.5">6</text>
<text x="357" y="50.9">D-</text>
<text x="370.6" y="50.9">RI#</text>
<text x="377.5" y="49.5">11</text>
<text x="377.5" y="53.1">10</text>
<text x="75.4" y="54.8">EN</text>
<text x="99.5" y="58.3">TXD0</text>
<text x="100.2" y="54.8">IO22</text>
<text x="109.5" y="56.6">35</text>
<text x="235.8" y="58.3">3</text>
<text x="256.1" y="58.3">4</text>
<text x="352.5" y="56.6">8</text>
<text x="357" y="58">NC.</text>
<text x="357" y="54.5">NC.</text>
<text x="367.4" y="54.5">DSR#</text>
<text x="367.8" y="58">CTS#</text>
<text x="379.2" y="56.6">9</text>
<text x="71.9" y="63.6">6</text>
<text x="71.9" y="60.1">5</text>
<text x="75.4" y="65.4">IO34</text>
<text x="75.4" y="61.9">SENSOR_VN</text>
<text x="99.2" y="61.9">RXD0</text>
<text x="100.2" y="65.4">IO21</text>
<text x="109.5" y="60.1">34</text>
<text x="109.5" y="63.6">33</text>
<text x="71.9" y="70.7">8</text>
<text x="71.9" y="67.2">7</text>
<text x="75.4" y="68.9">IO35</text>
<text x="103.5" y="68.9">NC</text>
<text x="109.5" y="67.2">32</text>
<text x="109.5" y="70.7">31</text>
<text x="29.6" y="74.6" transform="rotate(-90 29.6 74.6)">3</text>
<text x="40.2" y="74.6" transform="rotate(-90 40.2 74.6)">4</text>
<text x="69.9" y="77.8">10</text>
<text x="71.9" y="74.2">9</text>
<text x="75.4" y="76">IO33</text>
<text x="75.4" y="72.5">IO32</text>
<text x="100.2" y="72.5">IO19</text>
<text x="100.2" y="76">IO18</text>
<text x="109.5" y="74.2">30</text>
<text x="109.5" y="77.8">29</text>
<text x="334.8" y="74.6" transform="rotate(-90 334.8 74.6)">0</text>
<text x="338.3" y="74.6" transform="rotate(-90 338.3 74.6)">0</text>
<text x="69.9" y="81.3">11</text>
<text x="75.4" y="83">IO26</text>
<text x="75.4" y="79.5">IO25</text>
<text x="100.2" y="83">IO17</text>
<text x="102.2" y="79.5">IO5</text>
<text x="109.5" y="81.3">28</text>
<text x="320.2" y="79.5">B1</text>
<text x="325.9" y="81.3">GND</text>
<text x="336.2" y="79.1" transform="rotate(-90 336.2 79.1)">0</text>
<text x="339.7" y="79.1" transform="rotate(-90 339.7 79.1)">0</text>
<text x="340.7" y="81.3">GND</text>
<text x="349.4" y="79.5">A12</text>
<text x="69.9" y="88.3">13</text>
<text x="69.9" y="84.8">12</text>
<text x="75.4" y="86.6">IO27</text>
<text x="100.2" y="86.6">IO16</text>
<text x="109.5" y="84.8">27</text>
<text x="109.5" y="88.3">26</text>
<text x="29.6" y="94.2" transform="rotate(-90 29.6 94.2)">1</text>
<text x="40.2" y="94.2" transform="rotate(-90 40.2 94.2)">2</text>
<text x="69.9" y="91.9">14</text>
<text x="75.4" y="93.6">IO12</text>
<text x="75.4" y="90.1">IO14</text>
<text x="102.2" y="90.1">IO4</text>
<text x="102.2" y="93.6">IO0</text>
<text x="109.5" y="91.9">25</text>
<text x="109.5" y="95.4">24</text>
<text x="320.2" y="90.1">B4</text>
<text x="320.2" y="93.6">B5</text>
<text x="325.9" y="91.9">VBUS</text>
<text x="325.9" y="95.4">CC2</text>
<text x="339.1" y="91.9">VBUS</text>
<text x="339.3" y="95.4">SBU1</text>
<text x="349.4" y="93.6">A8</text>
<text x="349.4" y="90.1">A9</text>
<text x="69.9" y="98.9">16</text>
<text x="75.4" y="100.7">IO13</text>
<text x="100.2" y="100.7">IO15</text>
<text x="102.2" y="97.2">IO2</text>
<text x="109.5" y="98.9">23</text>
<text x="320.2" y="97.2">B6</text>
<text x="320.2" y="100.7">B7</text>
<text x="325.9" y="98.9">DP2</text>
<text x="341.1" y="98.9">DN1</text>
<text x="349.4" y="100.7">A6</text>
<text x="349.4" y="97.2">A7</text>
<text x="69.9" y="106">18</text>
<text x="69.9" y="102.4">17</text>
<text x="75.4" y="107.7">SD3</text>
<text x="75.4" y="104.2">SD2</text>
<text x="101.4" y="104.2">SD1</text>
<text x="101.4" y="107.7">SD0</text>
<text x="109.5" y="102.4">22</text>
<text x="109.5" y="106">21</text>
<text x="320.2" y="104.2">B8</text>
<text x="320.2" y="107.7">B9</text>
<text x="325.9" y="102.4">DN2</text>
<text x="325.9" y="106">SBU2</text>
<text x="341.5" y="106">CC1</text>
<text x="341.6" y="102.4">DP1</text>
<text x="349.4" y="107.7">A4</text>
<text x="349.4" y="104.2">A5</text>
<text x="69.9" y="109.5">19</text>
<text x="75.4" y="111.3">CMD</text>
<text x="101.9" y="111.3">CLK</text>
<text x="109.5" y="109.5">20</text>
<text x="325.9" y="109.5">VBUS</text>
<text x="339.1" y="109.5">VBUS</text>
<text x="318.2" y="118.3">B12</text>
<text x="349.4" y="118.3">A1</text>
<text x="325.9" y="120.1">GND</text>
<text x="334.8" y="126" transform="rotate(-90 334.8 126)">0</text>
<text x="336.2" y="121.5" transform="rotate(-90 336.2 121.5)">0</text>
<text x="338.3" y="126" transform="rotate(-90 338.3 126)">0</text>
<text x="339.7" y="121.5" transform="rotate(-90 339.7 121.5)">0</text>
<text x="340.7" y="120.1">GND</text>
<text x="71.9" y="141.3">1</text>
<text x="75.4" y="143">1</text>
<text x="37" y="146.5">1</text>
<text x="71.9" y="144.8">2</text>
<text x="75.4" y="146.5">2</text>
<text x="37" y="153.6">2</text>
<text x="37" y="150.1">3</text>
<text x="170.7" y="152.2" transform="rotate(-90 170.7 152.2)">2</text>
<text x="322.4" y="151.8">1</text>
<text x="325.9" y="153.6">VIN</text>
<text x="342.5" y="153.6">VOUT</text>
<text x="353" y="151.8">5</text>
<text x="322.4" y="158.9">3</text>
<text x="325.9" y="160.7">CE</text>
<text x="346.9" y="160.7">NC</text>
<text x="353" y="158.9">4</text>
<text x="170.7" y="164.8" transform="rotate(-90 170.7 164.8)">1</text>
<text x="288.8" y="201.2">1</text>
<text x="292.3" y="203">#OE0</text>
<text x="354.1" y="201.2">1</text>
<text x="357.6" y="203">#OE0</text>
<text x="288.8" y="204.8">2</text>
<text x="288.8" y="208.3">3</text>
<text x="292.3" y="206.5">A0</text>
<text x="305.3" y="206.5">#OE1</text>
<text x="315.9" y="208.3">18</text>
<text x="315.9" y="204.8">19</text>
<text x="354.1" y="204.8">2</text>
<text x="354.1" y="208.3">3</text>
<text x="357.6" y="206.5">A0</text>
<text x="370.6" y="206.5">#OE1</text>
<text x="381.2" y="208.3">18</text>
<text x="381.2" y="204.8">19</text>
<text x="288.8" y="211.8">4</text>
<text x="288.8" y="215.3">5</text>
<text x="292.3" y="210">A1</text>
<text x="292.3" y="213.6">A2</text>
<text x="310.5" y="213.6">Y1</text>
<text x="310.5" y="210">Y0</text>
<text x="315.9" y="215.3">16</text>
<text x="315.9" y="211.8">17</text>
<text x="354.1" y="211.8">4</text>
<text x="354.1" y="215.3">5</text>
<text x="357.6" y="210">A1</text>
<text x="357.6" y="213.6">A2</text>
<text x="375.7" y="213.6">Y1</text>
<text x="375.7" y="210">Y0</text>
<text x="381.2" y="215.3">16</text>
<text x="381.2" y="211.8">17</text>
<text x="288.8" y="218.9">6</text>
<text x="292.3" y="217.1">A3</text>
<text x="292.3" y="220.6">A4</text>
<text x="310.5" y="220.6">Y3</text>
<text x="310.5" y="217.1">Y2</text>
<text x="315.9" y="218.9">15</text>
<text x="354.1" y="218.9">6</text>
<text x="357.6" y="217.1">A3</text>
<text x="357.6" y="220.6">A4</text>
<text x="375.7" y="220.6">Y3</text>
<text x="375.7" y="217.1">Y2</text>
<text x="381.2" y="218.9">15</text>
<text x="166.6" y="227.3">GND</text>
<text x="167.3" y="223.8">VCC</text>
<text x="176.4" y="225.9">2</text>
<text x="176.4" y="222.4">1</text>
<text x="288.8" y="222.4">7</text>
<text x="288.8" y="225.9">8</text>
<text x="292.3" y="224.2">A5</text>
<text x="292.3" y="227.7">A6</text>
<text x="310.5" y="227.7">Y5</text>
<text x="310.5" y="224.2">Y4</text>
<text x="315.9" y="225.9">13</text>
<text x="315.9" y="222.4">14</text>
<text x="354.1" y="222.4">7</text>
<text x="354.1" y="225.9">8</text>
<text x="357.6" y="224.2">A5</text>
<text x="357.6" y="227.7">A6</text>
<text x="375.7" y="227.7">Y5</text>
<text x="375.7" y="224.2">Y4</text>
<text x="381.2" y="225.9">13</text>
<text x="381.2" y="222.4">14</text>
<text x="167.8" y="230.9">SCL</text>
<text x="176.4" y="233">4</text>
<text x="176.4" y="229.4">3</text>
<text x="288.8" y="229.4">9</text>
<text x="292.3" y="231.2">A7</text>
<text x="310.5" y="231.2">Y6</text>
<text x="315.9" y="233">11</text>
<text x="315.9" y="229.4">12</text>
<text x="354.1" y="229.4">9</text>
<text x="357.6" y="231.2">A7</text>
<text x="375.7" y="231.2">Y6</text>
<text x="381.2" y="233">11</text>
<text x="381.2" y="229.4">12</text>
<text x="167.1" y="237.9">XDA</text>
<text x="167.1" y="234.4">SDA</text>
<text x="176.4" y="236.5">5</text>
<text x="304.4" y="236.1" transform="rotate(-90 304.4 236.1)">EP</text>
<text x="310.5" y="234.7">Y7</text>
<text x="369.7" y="236.1" transform="rotate(-90 369.7 236.1)">EP</text>
<text x="375.7" y="234.7">Y7</text>
<text x="167.3" y="245">AD0</text>
<text x="167.8" y="241.4">XCL</text>
<text x="176.4" y="243.6">7</text>
<text x="176.4" y="240">6</text>
<text x="303" y="242.7" transform="rotate(-90 303 242.7)">21</text>
<text x="368.3" y="242.7" transform="rotate(-90 368.3 242.7)">21</text>
<text x="168.3" y="248.5">INT</text>
<text x="176.4" y="247.1">8</text>
<text x="68.8" y="275.3">1</text>
<text x="119.9" y="275.3">1</text>
</g>
<g font-size="3.2" fill="#f00">
<text x="370.2" y="33.3">VCC</text>
<text x="377.5" y="31.9">16</text>
<text x="71.9" y="49.5">2</text>
<text x="75.4" y="51.3">VDD33</text>
<text x="71.9" y="56.6">4</text>
<text x="75.4" y="58.3">SENSOR_VP</text>
<text x="307.8" y="203">VCC</text>
<text x="315.9" y="201.2">20</text>
<text x="373.1" y="203">VCC</text>
<text x="381.2" y="201.2">20</text>
</g>
<g font-size="3.2">
<text x="71.9" y="46">1</text>
<text x="75.4" y="47.8">GND</text>
<text x="100.8" y="44.2">GND</text>
<text x="100.8" y="47.8">GND</text>
<text x="109.5" y="42.5">39</text>
<text x="109.5" y="46">38</text>
<text x="69.9" y="95.4">15</text>
<text x="75.4" y="97.2">GND</text>
<text x="142.6" y="103.9">3</text>
<text x="142.6" y="107.4">2</text>
<text x="142.6" y="110.9">1</text>
<text x="322.4" y="155.4">2</text>
<text x="325.9" y="157.1">VSS</text>
<text x="236.4" y="213.2">1</text>
<text x="244.9" y="213.2">2</text>
<text x="236.4" y="216.7">3</text>
<text x="236.4" y="220.3">5</text>
<text x="244.9" y="216.7">4</text>
<text x="244.9" y="220.3">6</text>
<text x="236.4" y="223.8">7</text>
<text x="236.4" y="227.3">9</text>
<text x="242.9" y="227.3">10</text>
<text x="244.9" y="223.8">8</text>
<text x="236.4" y="230.9">11</text>
<text x="242.9" y="230.9">12</text>
<text x="286.8" y="233">10</text>
<text x="352.1" y="233">10</text>
<text x="72.1" y="239.7">3</text>
<text x="236.4" y="234.4">13</text>
<text x="236.4" y="237.9">15</text>
<text x="242.9" y="234.4">14</text>
<text x="242.9" y="237.9">16</text>
<text x="292.3" y="234.7">GND</text>
<text x="357.6" y="234.7">GND</text>
<text x="72.1" y="243.2">2</text>
<text x="72.1" y="246.7">1</text>
</g>
<g font-size="3.2" fill="#8d2323">
<text x="114.3" y="190.6" transform="rotate(-90 114.3 190.6)">3</text>
<text x="117.8" y="190.6" transform="rotate(-90 117.8 190.6)">2</text>
<text x="121.4" y="190.6" transform="rotate(-90 121.4 190.6)">1</text>
</g>
</svg>
